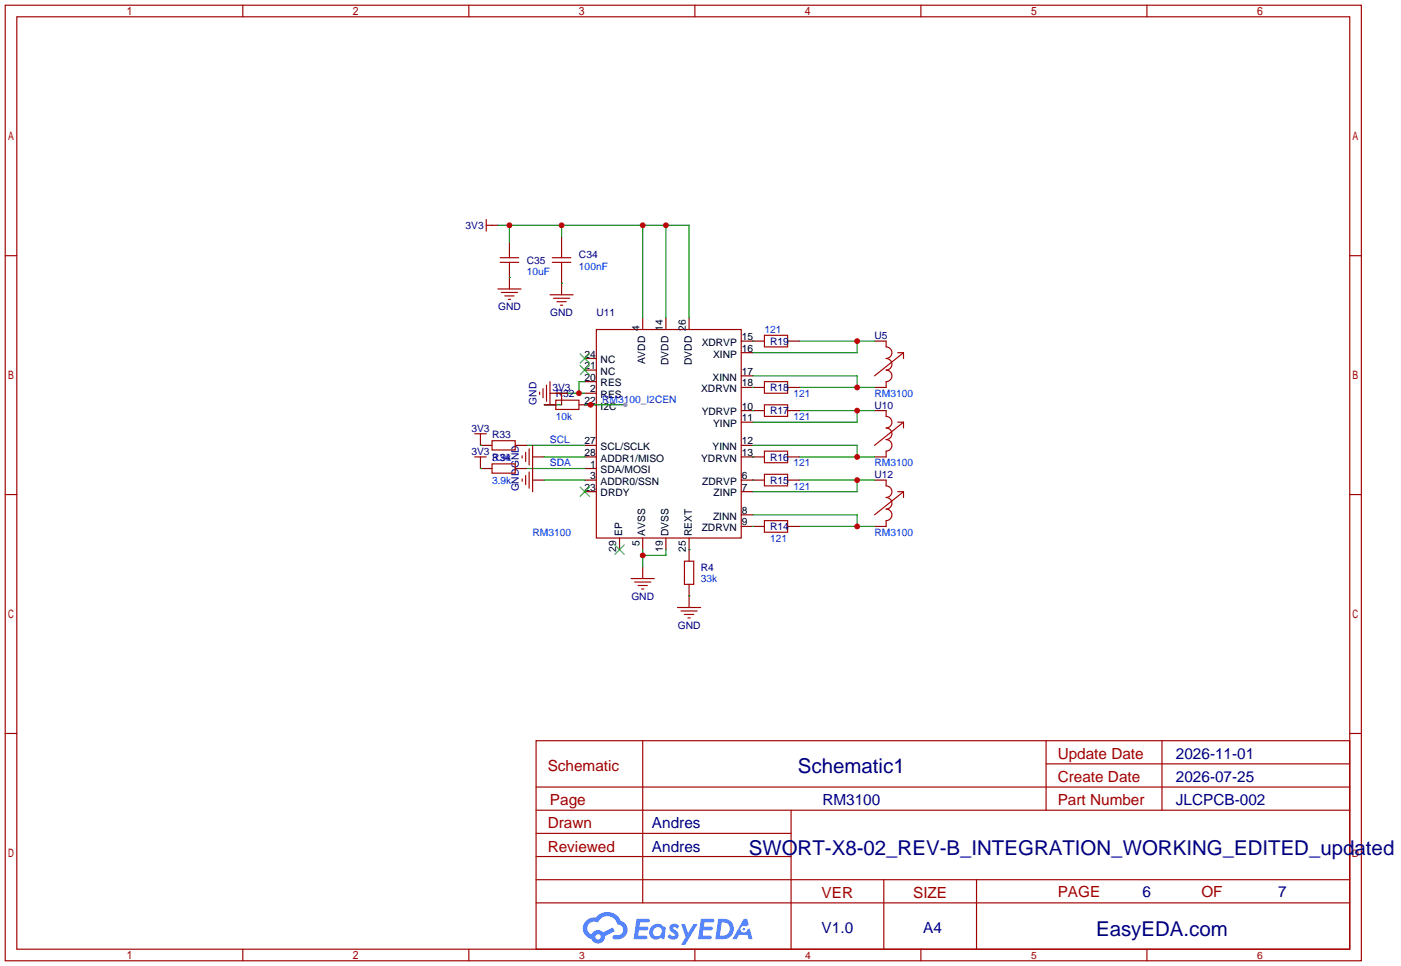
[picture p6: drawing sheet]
<svg xmlns="http://www.w3.org/2000/svg" width="307mm" height="212mm" viewBox="0 0 307 212" stroke-linecap="round" stroke-linejoin="round" font-family="sans-serif">
<g fill="none" stroke="#a10000" stroke-width=".25">
<path d="M1.1 1.1h297.2v209.6h-297.2zM3.7 3.7h292.1v204.5h-292.1zM53.2 1.1v2.6M102.7 1.1v2.6M152.3 1.1v2.6M201.8 1.1v2.6M251.3 1.1v2.6M1.1 56.1h2.6M295.8 56.1h2.5M1.1 108.5h2.6M295.8 108.5h2.5M1.1 160.8h2.6"/>
<path d="M117.5 162.4h178.3v45.8h-178.3zM117.5 177.7h178.3M117.5 172.6h178.3M140.8 162.4v35.6M173.4 177.7v30.5M229.2 162.4v15.3M229.2 167.5h66.6M254.6 162.4v15.3M295.8 160.8h2.5M117.5 182.8h55.9M117.5 198h178.3M117.5 192.9h178.3"/>
<path d="M117.5 187.8h55.9M193.7 192.9v15.3M214 192.9v15.3M53.2 208.2v2.5M102.7 208.2v2.5M152.3 208.2v2.5M201.8 208.2v2.5M251.3 208.2v2.5"/>
</g>
<g fill="#5487ff">
<path d="M147 202.8a1.3 1.3 0 0 1 1.8 .3l-.4 .6a.54 .54 0 0 0-.9-.2l.1 .2a1.28 1.28 0 0 1 .8 2 1.53 1.53 0 0 1-2.2-.3l.6-.6 .7 .5a.31 .31 0 0 0 .4-.3 .31 .31 0 0 0-.3-.3 1.12 1.12 0 0 1-.6-1.9z"/>
<path d="M149.3 202.7h.8l.7 1.9 1.2-1.9h.9l-2.7 4.5h-.9l.9-1.7z"/>
<path d="M139.5 201.5h2.2a.46 .46 0 0 1 .6 .1 .46 .46 0 0 1 .1 .5l-.4 .2h-1.7l-.2 .9h1.7a.4 .4 0 0 1 .3 .4 .4 .4 0 0 1-.4 .4h-1.7l-.2 1.2h1.4a.46 .46 0 0 1 .5 .1 .46 .46 0 0 1 .1 .5l-.3 .2h-2.6z"/>
<path d="M153.6 201.5h2.3a.47 .47 0 0 1 .5 .1 .47 .47 0 0 1 .1 .5l-.4 .2h-1.7l-.2 .9h1.7a.4 .4 0 0 1 .3 .4 .4 .4 0 0 1-.4 .4h-1.7l-.1 1.2h1.3a.46 .46 0 0 1 .5 .1 .46 .46 0 0 1 .1 .5l-.3 .2h-2.6z"/>
<path d="M163 201.5h.7l.4 1.3-.7 .4a.75 .75 0 0 0-1.1 .3 .75 .75 0 0 0 .5 1 .75 .75 0 0 0 1-.6l.5-.3 .6 2.4h-.9l-.2-1h-1.8l-.6 1h-.9z"/>
<path d="M157.4 201.5l-.6 4.5h1.4a2.27 2.27 0 0 0 2.6-2.3 2.27 2.27 0 0 0-2.7-2.2zM158.2 202.3a1.5 1.5 0 0 1 1.8 1.5 1.5 1.5 0 0 1-2 1.4h-.3z"/>
<path d="M142.8 203.1a1.6 1.6 0 0 0-.3 2.3 1.6 1.6 0 0 0 2.3 .2l.8 .4 .3-2.5-.2-.3h-.4a1.58 1.58 0 0 0-2.5-.1zM143.4 203.6a.98 .98 0 0 1 1.6 .5 .98 .98 0 0 1-1 1.2 .94 .94 0 0 1-.9-.6 .94 .94 0 0 1 .3-1.1z"/>
<path d="M128.4 201.9a2.37 2.37 0 0 0 1.2 4 1.54 1.54 0 0 0 1.8 1 1.54 1.54 0 0 0 1.2-1.6l2.1-1.1-.4-.8-2.1 1.1a1.57 1.57 0 0 0-2.6 .4 1.5 1.5 0 0 1-.7-2.1 1.5 1.5 0 0 1 2.1-.5 2.23 2.23 0 0 1 2.3-1.4 2.23 2.23 0 0 1 2 1.8 1.16 1.16 0 0 1 1.3 1.1 1.16 1.16 0 0 1-1.1 1.3h-.7a.47 .47 0 0 0-.6 .3 .47 .47 0 0 0 .4 .6 2.17 2.17 0 0 0 2.6-1 2.17 2.17 0 0 0-.4-2.7l-.8-.4a3.2 3.2 0 0 0-5.4-.7l-1.2 .1zM130.5 205.4a.58 .58 0 0 1 1.1 0 .58 .58 0 0 1-1.1 0z"/>
<circle cx="163" cy="203.8" r=".28"/>
</g>
<g fill="none" stroke="#870000" stroke-width=".25">
<path d="M128.1 78.6h2.6M140.8 69.7v2.6M145.9 69.7v2.6M151 69.7v2.6M162.4 74.8h2.6M162.4 77.3h2.6M191.6 74.8h2.6M128.1 86.2h2.6M128.1 97.7h2.6M128.1 83.7h2.6M128.1 81.2h2.6M128.1 88.8h2.6"/>
<path d="M162.4 90h2.6M162.4 85h2.6M162.4 92.6h2.6M162.4 97.7h2.6M162.4 82.4h2.6M191.6 90h2.6M191.6 85h2.6M128.1 100.2h2.6M128.1 102.7h2.6M128.1 105.3h2.6M128.1 107.8h2.6M135.8 118v2.5"/>
<path d="M140.8 118v2.5M145.9 118v2.5M151 118v2.5M162.4 100.2h2.6M162.4 105.3h2.6M162.4 107.8h2.6M162.4 112.9h2.6M162.4 115.4h2.6M191.6 100.2h2.6M191.6 105.3h2.6M191.6 115.4h2.6"/>
</g>
<g fill="none" stroke="#a10000" stroke-width=".25">
<path d="M130.7 72.3h31.7v45.7h-31.7zM194.2 74.8v1.3a1.27 1.27 0 0 1 1.3 1.2 1.27 1.27 0 0 1-1.3 1.3 1.27 1.27 0 0 1 1.3 1.3 1.27 1.27 0 0 1-1.3 1.3 1.27 1.27 0 0 1 1.3 1.2 1.27 1.27 0 0 1-1.3 1.3v1.3M196.7 77.3h1.3M198 77.3v1.3M198 77.3l-6.4 5.1M194.2 90v1.3a1.27 1.27 0 0 1 1.3 1.3 1.27 1.27 0 0 1-1.3 1.3 1.27 1.27 0 0 1 1.3 1.2 1.27 1.27 0 0 1-1.3 1.3 1.27 1.27 0 0 1 1.3 1.3 1.27 1.27 0 0 1-1.3 1.2v1.3M196.7 92.6h1.3M198 92.6l-6.4 5.1M198 92.6v1.3M194.2 105.3v1.3a1.27 1.27 0 0 1 1.3 1.2 1.27 1.27 0 0 1-1.3 1.3 1.27 1.27 0 0 1 1.3 1.3 1.27 1.27 0 0 1-1.3 1.2 1.27 1.27 0 0 1 1.3 1.3 1.27 1.27 0 0 1-1.3 1.3v1.2M196.7 107.8h1.3M198 107.8v1.3"/>
<path d="M198 107.8l-6.4 5.1"/>
</g>
<path d="M127.1 77.6l2.1 2M129.2 77.6l-2.1 2M127.1 80.1l2.1 2.1M129.2 80.1l-2.1 2.1M127.1 106.8l2.1 2M129.2 106.8l-2.1 2M134.7 119.5l2.1 2M136.8 119.5l-2.1 2" fill="none" stroke="#3c3" stroke-width=".25"/>
<path d="M175.1 105.3h16.5M187.8 105.3v2.5h-22.8" fill="none" stroke="#008700" stroke-width=".25"/>
<circle cx="187.8" cy="105.3" r=".63" fill="#c00"/>
<path d="M165 112.9h22.8v2.5M175.1 115.4h16.5" fill="none" stroke="#008700" stroke-width=".25"/>
<circle cx="187.8" cy="115.4" r=".63" fill="#c00"/>
<path d="M165 97.7h22.8v2.5M175.1 100.2h16.5" fill="none" stroke="#008700" stroke-width=".25"/>
<circle cx="187.8" cy="100.2" r=".63" fill="#c00"/>
<path d="M175.1 90h16.5M187.8 90v2.6h-22.8" fill="none" stroke="#008700" stroke-width=".25"/>
<circle cx="187.8" cy="90" r=".63" fill="#c00"/>
<path d="M107.8 49.4h1.3" fill="none" stroke="#870000" stroke-width=".25"/>
<path d="M106.6 48.1v2.6M106.6 49.4h1.2" fill="none" stroke="#a10000" stroke-width=".25"/>
<path d="M165 82.4h22.8v2.6M175.1 85h16.5" fill="none" stroke="#008700" stroke-width=".25"/>
<circle cx="187.8" cy="85" r=".63" fill="#c00"/>
<path d="M175.1 74.8h16.5M187.8 74.8v2.5h-22.8" fill="none" stroke="#008700" stroke-width=".25"/>
<circle cx="187.8" cy="74.8" r=".63" fill="#c00"/>
<path d="M140.8 124.3v2.6M151 130.7v2.5" fill="none" stroke="#870000" stroke-width=".25"/>
<path d="M138.3 126.9h5.1M139.1 127.6h3.5M139.8 128.4h2.1M140.6 129.2h.5M148.5 133.2h5M149.2 134h3.6M150 134.7h2M150.7 135.5h.6" fill="none" stroke="#a10000" stroke-width=".25"/>
<path d="M140.8 120.5v3.8M145.9 120.5v1.3h-5.1" fill="none" stroke="#008700" stroke-width=".25"/>
<circle cx="140.8" cy="121.8" r=".63" fill="#c00"/>
<path d="M111.6 60.8v2.6M123.1 62.1v2.5M120.5 86.2h2.6" fill="none" stroke="#870000" stroke-width=".25"/>
<path d="M109.1 63.4h5.1M109.9 64.1h3.5M110.6 64.9h2M111.4 65.7h.5M120.5 64.6h5.1M121.3 65.4h3.5M122 66.2h2.1M122.8 66.9h.5M118.2 86v.5M119 85.2v2M119.8 84.5v3.5M120.5 83.7v5.1" fill="none" stroke="#a10000" stroke-width=".25"/>
<path d="M119.3 88.8h3.8M123.1 86.2h5M128.1 83.7h-1.2v2.5" fill="none" stroke="#008700" stroke-width=".25"/>
<circle cx="126.9" cy="86.2" r=".63" fill="#c00"/>
<path d="M111.6 53.2v2.6M111.6 58.3v2.5M123.1 51.9v2.6M123.1 59.6v2.5" fill="none" stroke="#870000" stroke-width=".25"/>
<path d="M109.6 57.5h4.1M109.6 56.5h4.1M111.6 55.8v.7M111.6 57.5v.8M121 57.5h4.1M121 56.5h4.1M123.1 54.5v2M123.1 57.5v2.1" fill="none" stroke="#a10000" stroke-width=".25"/>
<path d="M109.1 49.4h41.9v20.3M111.6 49.4v3.8M123.1 49.4v2.5M140.8 49.4v20.3M145.9 49.4v20.3" fill="none" stroke="#008700" stroke-width=".25"/>
<g fill="#c00">
<circle cx="145.9" cy="49.4" r=".63"/>
<circle cx="140.8" cy="49.4" r=".63"/>
<circle cx="123.1" cy="49.4" r=".63"/>
<circle cx="111.6" cy="49.4" r=".63"/>
</g>
<g fill="none" stroke="#008700" stroke-width=".25">
<path d="M111.6 60.8h.1M123.1 62.1h.1M165 74.8h.1M105.3 97.7h.1M115.4 97.7h12.7M128.1 88.8h8.9M165 90h.1M165 85h.1M105.3 102.7h.1M115.4 102.7h12.7M119.3 100.2h8.8M119.3 105.3h8.8"/>
<path d="M165 115.4h.1M165 105.3h.1M165 100.2h.1M151 120.5h.1M151 130.7h.1"/>
</g>
<g fill="none" stroke="#870000" stroke-width=".25">
<path d="M165 74.8h2.5M172.6 74.8h2.5M105.3 96.4v1.3h2.5M112.9 97.7h2.5M119.3 88.8h2.5M123.1 87.5v1.3M126.9 88.8h2.5M165 90h2.5M165 85h2.5M172.6 90h2.5M172.6 85h2.5M105.3 101.5v1.2h2.5"/>
<path d="M112.9 102.7h2.5M116.7 105.3h2.6M116.7 100.2h2.6M165 115.4h2.5M165 105.3h2.5M165 100.2h2.5M172.6 115.4h2.5M172.6 105.3h2.5M172.6 100.2h2.5M151 120.5v2.6M151 128.1v2.6"/>
</g>
<g fill="none" stroke="#a10000" stroke-width=".25">
<path d="M167.5 73.5h5.1v2.6h-5.1zM104 95.1h2.6M105.3 95.1v1.3M107.8 96.6h5.1v2.1h-5.1zM114.4 99.9v.6M115.2 99.2v2M116 98.4v3.6M116.7 97.7v10.1M121.8 87.8h5.1v2h-5.1zM121.8 86.2h2.5M123.1 86.2v1.3M167.5 98.9h5.1v2.6h-5.1z"/>
<path d="M167.5 88.8h5.1v2.5h-5.1zM167.5 83.7h5.1v2.5h-5.1zM104 100.2h2.6M105.3 100.2v1.3M107.8 101.7h5.1v2.1h-5.1zM114.4 105v.5M115.2 104.3v2M116 103.5v3.6M167.5 114.2h5.1v2.5h-5.1zM167.5 104h5.1v2.6h-5.1zM150 123.1h2v5h-2z"/>
</g>
<circle cx="129.4" cy="88.8" r=".63" fill="#c00"/>
<circle cx="137" cy="88.8" r=".51" fill="#999"/>
<g font-size="4.5" fill="#000080">
<text x="174.9" y="169.6">Schematic1</text>
<text x="164.1" y="187.4">SWORT-X8-02_REV-B_INTEGRATION_WORKING_EDITED_updated</text>
<text x="240.2" y="205.2">EasyEDA.com</text>
</g>
<g font-size="3.4" fill="#a00000">
<text x="231.8" y="166.4">Update Date</text>
<text x="120" y="169">Schematic</text>
<text x="231.8" y="171.5">Create Date</text>
<text x="120.5" y="176.6">Page</text>
<text x="231.8" y="176.6">Part Number</text>
<text x="120" y="181.7">Drawn</text>
<text x="120" y="186.7">Reviewed</text>
<text x="180.1" y="196.9">VER</text>
<text x="200.1" y="196.9">SIZE</text>
<text x="231.8" y="196.7">PAGE</text>
<text x="263.3" y="196.7">OF</text>
</g>
<g font-size="3.4" fill="#000080">
<text x="257.7" y="166.4">2026-11-01</text>
<text x="257.7" y="171.5">2026-07-25</text>
<text x="180.2" y="176.6">RM3100</text>
<text x="257.7" y="176.6">JLCPCB-002</text>
<text x="142.9" y="181.7">Andres</text>
<text x="142.9" y="186.7">Andres</text>
<text x="250.4" y="196.7">6</text>
<text x="280.1" y="196.7">7</text>
<text x="180.1" y="204.5">V1.0</text>
<text x="202.3" y="204.5">A4</text>
</g>
<g font-size="2.2" fill="#000080">
<text x="102" y="50.2">3V3</text>
<text x="115.4" y="57.8">C35</text>
<text x="126.9" y="56.6">C34</text>
<text x="109.1" y="68">GND</text>
<text x="120.6" y="69.3">GND</text>
<text x="130.7" y="69.3">U11</text>
<text x="168.8" y="75.6">R19</text>
<text x="191.6" y="74.4">U5</text>
<text x="117.5" y="88.7" transform="rotate(-90 117.5 88.7)">GND</text>
<text x="121.1" y="85.8">3V3</text>
<text x="121.8" y="87.1">R32</text>
<text x="168.8" y="85.8">R18</text>
<text x="191.6" y="89.6">U10</text>
<text x="103.3" y="94.7">3V3</text>
<text x="107.8" y="95.9">R33</text>
<text x="168.8" y="90.9">R17</text>
<text x="103.3" y="99.8">3V3</text>
<text x="107.8" y="101">R34</text>
<text x="168.8" y="101">R16</text>
<text x="113.7" y="107.8" transform="rotate(-90 113.7 107.8)">GND</text>
<text x="113.7" y="102.7" transform="rotate(-90 113.7 102.7)">GND</text>
<text x="168.8" y="106.1">R15</text>
<text x="191.6" y="104.8">U12</text>
<text x="168.8" y="116.3">R14</text>
<text x="153.5" y="125.2">R4</text>
<text x="138.4" y="131.5">GND</text>
<text x="148.5" y="137.9">GND</text>
</g>
<g font-size="2.2" fill="#00f">
<text x="126.9" y="59.1">100nF</text>
<text x="115.4" y="60.4">10uF</text>
<text x="167.5" y="73.1">121</text>
<text x="132" y="88.3">RM3100_I2CEN</text>
<text x="173.9" y="87.1">121</text>
<text x="191.6" y="87.1">RM3100</text>
<text x="121.8" y="92.1">10k</text>
<text x="173.9" y="92.1">121</text>
<text x="107.8" y="101">3.9k</text>
<text x="120.5" y="97.2">SCL</text>
<text x="107.8" y="106.1">3.9k</text>
<text x="120.5" y="102.3">SDA</text>
<text x="173.9" y="107.4">121</text>
<text x="173.9" y="102.3">121</text>
<text x="191.6" y="102.3">RM3100</text>
<text x="116.7" y="117.5">RM3100</text>
<text x="168.8" y="118.8">121</text>
<text x="191.6" y="117.5">RM3100</text>
<text x="153.5" y="127.7">33k</text>
</g>
<g font-size="2.2">
<text x="140.1" y="72.6" transform="rotate(-90 140.1 72.6)">4</text>
<text x="145.2" y="72.6" transform="rotate(-90 145.2 72.6)">14</text>
<text x="150.3" y="72.6" transform="rotate(-90 150.3 72.6)">26</text>
<text x="153.8" y="75.9">XDRVP</text>
<text x="162.6" y="77.1">16</text>
<text x="162.6" y="74.6">15</text>
<text x="128.1" y="83.5">20</text>
<text x="128.1" y="80.9">21</text>
<text x="128.1" y="78.4">24</text>
<text x="131.6" y="82.2">NC</text>
<text x="131.6" y="79.7">NC</text>
<text x="141.4" y="79.9" transform="rotate(-90 141.4 79.9)">AVDD</text>
<text x="146.5" y="80" transform="rotate(-90 146.5 80)">DVDD</text>
<text x="151.6" y="80" transform="rotate(-90 151.6 80)">DVDD</text>
<text x="156.1" y="83.5">XINN</text>
<text x="156.3" y="78.4">XINP</text>
<text x="162.6" y="82.2">17</text>
<text x="128.1" y="88.6">22</text>
<text x="129.3" y="86">2</text>
<text x="131.6" y="87.3">RES</text>
<text x="131.6" y="84.7">RES</text>
<text x="131.6" y="89.8">I2C</text>
<text x="153.6" y="86">XDRVN</text>
<text x="162.6" y="84.7">18</text>
<text x="162.6" y="89.8">10</text>
<text x="153.8" y="91.1">YDRVP</text>
<text x="156.3" y="93.6">YINP</text>
<text x="162.6" y="92.4">11</text>
<text x="128.1" y="97.4">27</text>
<text x="128.1" y="100">28</text>
<text x="131.6" y="98.7">SCL/SCLK</text>
<text x="131.6" y="101.3">ADDR1/MISO</text>
<text x="153.6" y="101.3">YDRVN</text>
<text x="156.1" y="98.7">YINN</text>
<text x="162.6" y="97.4">12</text>
<text x="162.6" y="100">13</text>
<text x="128.1" y="107.6">23</text>
<text x="129.3" y="102.5">1</text>
<text x="129.3" y="105.1">3</text>
<text x="131.6" y="103.8">SDA/MOSI</text>
<text x="131.6" y="106.3">ADDR0/SSN</text>
<text x="153.9" y="106.3">ZDRVP</text>
<text x="162.6" y="105.1">6</text>
<text x="162.6" y="107.6">7</text>
<text x="131.6" y="108.9">DRDY</text>
<text x="156.3" y="114">ZINN</text>
<text x="156.4" y="108.9">ZINP</text>
<text x="162.6" y="112.7">8</text>
<text x="136.3" y="117.5" transform="rotate(-90 136.3 117.5)">EP</text>
<text x="140.1" y="119.8" transform="rotate(-90 140.1 119.8)">5</text>
<text x="141.4" y="117.5" transform="rotate(-90 141.4 117.5)">AVSS</text>
<text x="146.5" y="117.5" transform="rotate(-90 146.5 117.5)">DVSS</text>
<text x="151.6" y="117.5" transform="rotate(-90 151.6 117.5)">REXT</text>
<text x="153.8" y="116.5">ZDRVN</text>
<text x="162.6" y="115.2">9</text>
<text x="135.1" y="121.1" transform="rotate(-90 135.1 121.1)">29</text>
<text x="145.2" y="121.1" transform="rotate(-90 145.2 121.1)">19</text>
<text x="150.3" y="121.1" transform="rotate(-90 150.3 121.1)">25</text>
</g>
<g font-size="2.2" fill="#a00000">
<text x="296.2" y="187.9">D</text>
<text x="126.9" y="210.2">3</text>
<text x="176.4" y="210.2">4</text>
<text x="225.9" y="210.2">5</text>
<text x="275.5" y="210.2">6</text>
</g>
</svg>
